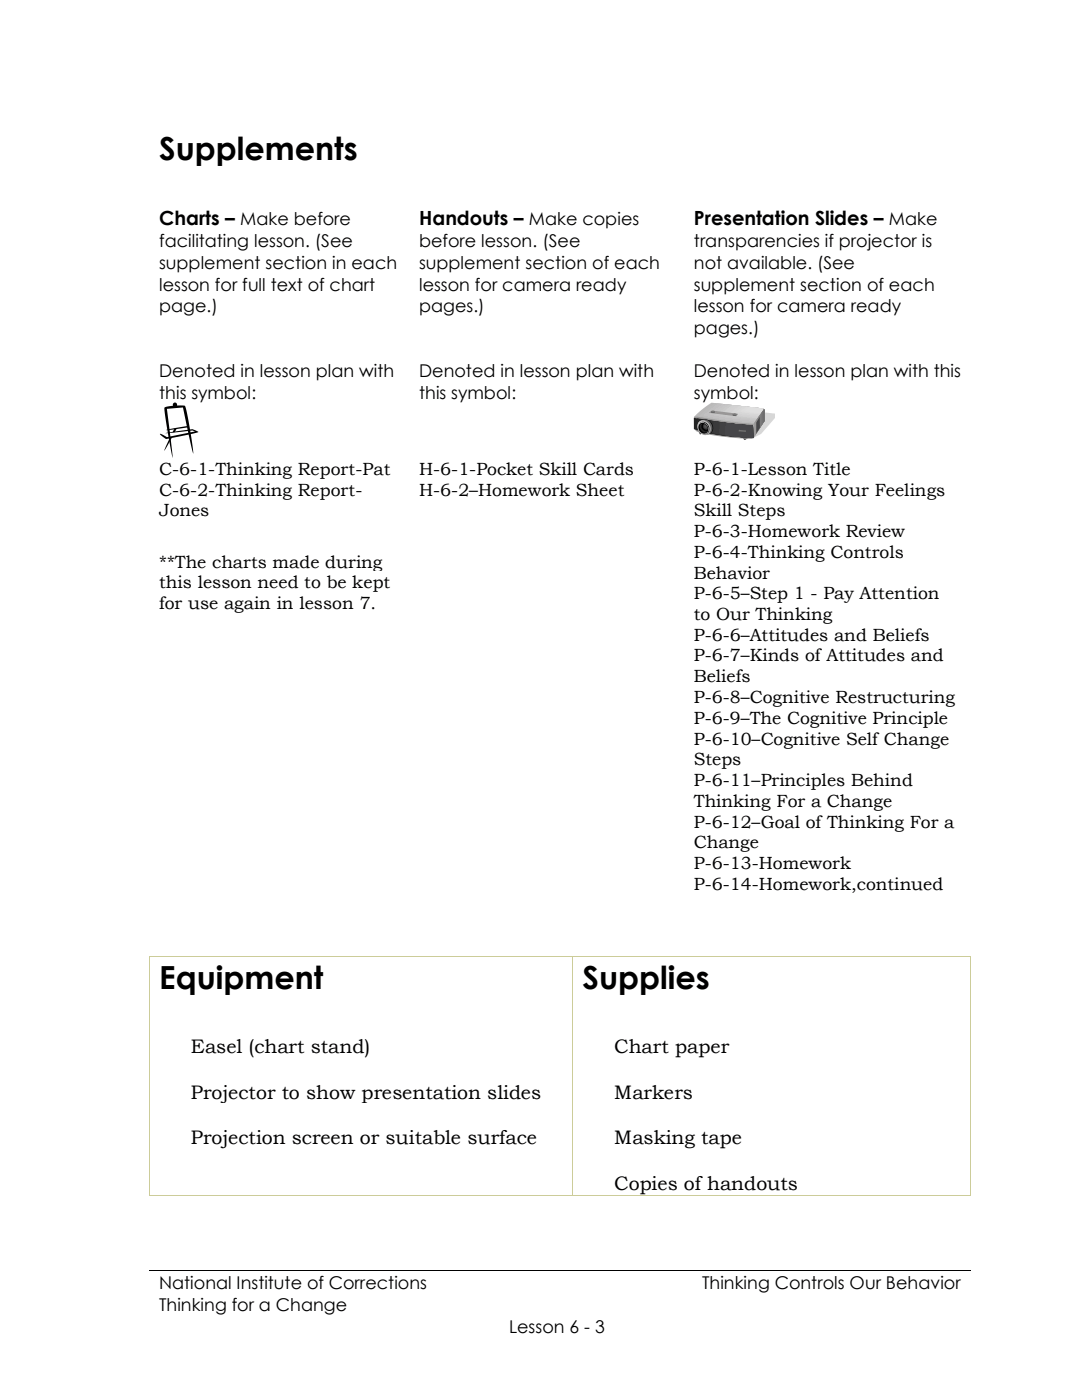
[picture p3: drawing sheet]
<svg xmlns="http://www.w3.org/2000/svg" width="216mm" height="279mm" viewBox="0 0 216 279" stroke-linecap="round" stroke-linejoin="round" font-family="sans-serif">
<path d="M29.9 253.7h78.1M108.1 253.7h4M112.3 253.7h81.3" fill="none" stroke="#000" stroke-width=".2"/>
<g fill="#000">
<path d="M31.9 86.6l1.4 .6 5.6-1.1-.5-.2-5.4 .5 4.4-.6a2.25 2.25 0 0 1 2.2 .4l-5.7 1.3a1.15 1.15 0 0 1-1.6-.4z" fill-rule="evenodd"/>
<path d="M33.1 85.8l4.5-.8v.3z" fill-rule="evenodd"/>
<path d="M33.9 87.3h.4l-1.5 2.6z" fill-rule="evenodd"/>
<path d="M34.8 85.5l.5-.1-.4 .8-.5 .1z" fill-rule="evenodd"/>
<path d="M32.8 81.3l1.7-.3a.45 .45 0 0 1 .4-.7 .45 .45 0 0 1 .4 .6l1.5 .1a52.1 52.1 0 0 1 1.8 9.5l-2.1-9.2-3.2 .3 1.2 9.8-.1-.1a80.9 80.9 0 0 1-1.6-10z" fill-rule="evenodd"/>
<path d="M108 253.6h.1v.1h-.1z" fill-rule="evenodd"/>
<path d="M112.1 253.6h.2v.1h-.2z" fill-rule="evenodd"/>
</g>
<path d="M150 82l4.7 .5v.9l-2.8 3.2-1.5 .8-1.5-3.9z" fill-rule="evenodd" fill="#d8d8d8"/>
<g fill="#4f4449">
<path d="M148.2 87.3l1.1 .1-.6 .4h-.2z" fill-rule="evenodd"/>
<path d="M139.4 86l1.1 .3-.9 .4z" fill-rule="evenodd"/>
</g>
<path d="M139 82.7l3-2.3 10.3 1.1 .3 .4-2.3 2.9-7.3-.9-4.4-.8z" fill-rule="evenodd" fill="#bcb7ba"/>
<path d="M139.7 82.8l2.1-1.8a1.86 1.86 0 0 1 2.1-.4l8.4 .9 .3 .4-1.5 1.8a1.27 1.27 0 0 1-1.8 .8l-7.3-1-2.5-.5z" fill-rule="evenodd" fill="#bfbabc"/>
<path d="M140.8 82.5l1.5-1.3a1.89 1.89 0 0 1 2.2-.6l6.4 .8a1.87 1.87 0 0 1 1.6 .4l-1.3 1.8a1.19 1.19 0 0 1-1.7 .7l-5.9-.8-3.2-.6z" fill-rule="evenodd" fill="#c4bfc1"/>
<path d="M141.5 82.6l1.6-1.3a1.9 1.9 0 0 1 2.2-.6l5.7 .7a1.75 1.75 0 0 1 1.5 .4l-1.3 1.6a1.1 1.1 0 0 1-1.5 .7l-6.3-.9-2-.4z" fill-rule="evenodd" fill="#c6c1c4"/>
<path d="M142.6 82.4l1.3-1.1a1.77 1.77 0 0 1 2-.5l5.3 .6a1.61 1.61 0 0 1 1.3 .3l-1.2 1.6a1.01 1.01 0 0 1-1.4 .6l-4.7-.6-2.9-.6z" fill-rule="evenodd" fill="#c9c4c6"/>
<path d="M143.3 82.5l.7-.7a2.48 2.48 0 0 1 3-.9l5.4 .7a.66 .66 0 0 1-.4 .8l-.6 .7a.92 .92 0 0 1-1.2 .5l-5-.6-2-.4z" fill-rule="evenodd" fill="#cec6c9"/>
<path d="M144.3 82.2l.6-.4a2.28 2.28 0 0 1 2.6-.8l4.9 .6a.69 .69 0 0 1-.4 .8l-.5 .6a.95 .95 0 0 1-1.4 .4l-4-.5-2-.4z" fill-rule="evenodd" fill="#d3ced1"/>
<path d="M145.2 82.2l.5-.5a1.98 1.98 0 0 1 2.3-.7l4.4 .5 .1 .3-.8 .9a1.15 1.15 0 0 1-1.5 .5l-5.2-.8z" fill-rule="evenodd" fill="#d8d1d3"/>
<path d="M146 82.2l1-.8a1.27 1.27 0 0 1 1.4-.3l4 .4 .1 .2-.7 .9a1.12 1.12 0 0 1-1.6 .4l-3.4-.5-.9-.2z" fill-rule="evenodd" fill="#dbd3d6"/>
<path d="M146.9 82.2l.3-.3a2.01 2.01 0 0 1 2.3-.7l2.9 .3 .1 .2-.4 .4a1.16 1.16 0 0 1-1.6 .7z" fill-rule="evenodd" fill="#ddd6d8"/>
<path d="M147.9 82l.1-.2a1.53 1.53 0 0 1 2-.5l2.4 .3v.1l-.3 .3a1.13 1.13 0 0 1-1.6 .5l-2.7-.4z" fill-rule="evenodd" fill="#e2dbdd"/>
<path d="M148.8 81.9l.8-.7 2.8 .4v.1l-.7 .7-3-.4z" fill-rule="evenodd" fill="#e5dde0"/>
<path d="M138.6 83.1l6.4 1 5.3 .5 .1 2.9a38.2 38.2 0 0 1-11.5-1.5l-.4-.4v-2.2z" fill-rule="evenodd" fill="#9b9391"/>
<path d="M152.4 81.7l.2 .5v1.7l-2.3 3.6v-2.9z" fill-rule="evenodd" fill="#a59e9b"/>
<path d="M152.4 81.7l.2 .9a2.87 2.87 0 0 1-.8 2.6l-1.3 2v-1.4a2.75 2.75 0 0 1 .7-2.4z" fill-rule="evenodd" fill="#a39999"/>
<path d="M152.4 81.7l.2 .9a2.78 2.78 0 0 1-.7 2.5l-1.3 1.9v-1.4a2.69 2.69 0 0 1 .8-2.5z" fill-rule="evenodd" fill="#9b9396"/>
<path d="M152.4 81.7l.1 .1a3.5 3.5 0 0 1-.9 3.7l-.8 1.2v-1.4a2.6 2.6 0 0 1 .7-2.3z" fill-rule="evenodd" fill="#998e93"/>
<path d="M152.4 81.7l.1 .2a3.8 3.8 0 0 1-1 3.7l-.5 .8v-1.3a2.28 2.28 0 0 1 .5-2.1z" fill-rule="evenodd" fill="#91898e"/>
<path d="M152.4 81.7l.1 .1a3.6 3.6 0 0 1-.9 3.6l-.4 .7v-1.9a2.08 2.08 0 0 1 .6-1.6z" fill-rule="evenodd" fill="#8e848c"/>
<path d="M152.4 81.7l.1 .1a5 5 0 0 1-.1 2.4l-1.1 1.6v-2.5z" fill-rule="evenodd" fill="#877f89"/>
<path d="M152.4 81.7l.2 .8a2.85 2.85 0 0 1-.8 2.7l-.3 .4v-1.3a3 3 0 0 1 .8-2.4z" fill-rule="evenodd" fill="#847a87"/>
<path d="M152.4 81.7l.2 .8a3 3 0 0 1-.8 2.6l-.1 .2v-1.2a2.67 2.67 0 0 1 .6-2.2z" fill-rule="evenodd" fill="#7c7582"/>
<path d="M152.4 81.7l.2 .3v1a2.25 2.25 0 0 1-.6 1.9l-.1 .1v-1.2a2.21 2.21 0 0 1 .4-1.9z" fill-rule="evenodd" fill="#7a707f"/>
<path d="M152.4 81.7l.2 .2v1a1.71 1.71 0 0 1-.4 1.6l-.2 .2v-2.3z" fill-rule="evenodd" fill="#726b7c"/>
<path d="M152.4 81.7l.2 .2v2l-.4 .5v-2.2z" fill-rule="evenodd" fill="#70667a"/>
<path d="M138.5 83.4l4.7 .8 7.1 .8v2.4l-6.2-.5a26.3 26.3 0 0 1-5.6-1.3z" fill-rule="evenodd" fill="#28231c"/>
<path d="M139.1 83.5l5.6 .9 5.6 .6v2.4l-6.3-.5-2.4-.5-2.2-.6-.3-.1z" fill-rule="evenodd" fill="#2b2821"/>
<path d="M139.7 83.6l4 .7 6.6 .7v2.4l-5.6-.5-2.7-.4-2.3-.6z" fill-rule="evenodd" fill="#2d2826"/>
<path d="M140.4 83.7l4.6 .7 5.3 .6v2.4l-5.7-.5-2.4-.4-1.9-.5z" fill-rule="evenodd" fill="#302d2b"/>
<path d="M141 83.8l4.9 .7 4.4 .5v2.4l-5.1-.4-2-.3-2.3-.6z" fill-rule="evenodd" fill="#333033"/>
<path d="M141.6 83.9l4.1 .6 4.6 .5v2.4l-5.4-.5-3.4-.7z" fill-rule="evenodd" fill="#353335"/>
<path d="M142.3 84l8 .9v2.5l-5-.4-3.1-.7z" fill-rule="evenodd" fill="#38353d"/>
<path d="M142.9 84.1l7.4 .8v2.5l-4.5-.4-3-.5z" fill-rule="evenodd" fill="#3a383f"/>
<path d="M143.6 84.2l6.7 .7v2.5l-3.8-.3-3.1-.5z" fill-rule="evenodd" fill="#3d3a47"/>
<path d="M144.2 84.3l6.1 .6v2.5l-3.7-.3-2.6-.4z" fill-rule="evenodd" fill="#3f3f4c"/>
<path d="M144.8 84.4l5.5 .5v2.5l-3.4-.3-2.3-.3z" fill-rule="evenodd" fill="#423f51"/>
<g fill="#444456">
<path d="M145.5 84.5l4.8 .4v2.5l-5-.5z" fill-rule="evenodd"/>
<path d="M151.6 83.2v2.2l-.7 1.1v-2.2z" fill-rule="evenodd"/>
</g>
<path d="M139.9 83.9a1.6 1.6 0 0 1 2.1 .5 1.6 1.6 0 0 1-.3 2.2 1.66 1.66 0 0 1-1.9-.7 1.66 1.66 0 0 1 .1-2z" fill-rule="evenodd" fill="#00000f"/>
<path d="M139.9 83.9a1.56 1.56 0 0 1 2 .6 1.56 1.56 0 0 1-.3 2.1 1.62 1.62 0 0 1-1.9-.7 1.62 1.62 0 0 1 .2-2z" fill-rule="evenodd" fill="#60605b"/>
<path d="M139.6 84.1a1.56 1.56 0 0 1 2 .6 1.56 1.56 0 0 1-.4 2 1.62 1.62 0 0 1-1.8-.7 1.62 1.62 0 0 1 .2-1.9z" fill-rule="evenodd" fill="#b5a891"/>
<path d="M139.6 84.1a1.47 1.47 0 0 1 1.9 .6 1.47 1.47 0 0 1-.4 1.9 1.52 1.52 0 0 1-1.7-.6 1.52 1.52 0 0 1 .2-1.9z" fill-rule="evenodd" fill="#baaf99"/>
<path d="M139.6 84.2a1.35 1.35 0 0 1 1.8 .5 1.35 1.35 0 0 1-.6 1.9 1.47 1.47 0 0 1-1.4-.8 1.47 1.47 0 0 1 .2-1.6z" fill-rule="evenodd" fill="#c4b7a3"/>
<path d="M139.6 84.2a1.26 1.26 0 0 1 1.7 .5 1.26 1.26 0 0 1-.5 1.7 1.37 1.37 0 0 1-1.4-.7 1.37 1.37 0 0 1 .2-1.5z" fill-rule="evenodd" fill="#c9bfa8"/>
<path d="M139.6 84.2a1.17 1.17 0 0 1 1.6 .5 1.17 1.17 0 0 1-.5 1.6 1.27 1.27 0 0 1-1.2-.7 1.27 1.27 0 0 1 .1-1.4z" fill-rule="evenodd" fill="#cec4af"/>
<path d="M139.6 84.3a1.08 1.08 0 0 1 1.5 .4 1.08 1.08 0 0 1-.5 1.5 1.17 1.17 0 0 1-1.1-.7 1.17 1.17 0 0 1 .1-1.2z" fill-rule="evenodd" fill="#d6ceba"/>
<path d="M139.6 84.3a.99 .99 0 0 1 1.3 .4 .99 .99 0 0 1-.3 1.3 1.08 1.08 0 0 1-1.1-.5 1.08 1.08 0 0 1 .1-1.2z" fill-rule="evenodd" fill="#ddd3c1"/>
<path d="M139.6 84.3a.88 .88 0 0 1 1.2 .4 .88 .88 0 0 1-.5 1.2 .99 .99 0 0 1-.7-1.6z" fill-rule="evenodd" fill="#e5ddcc"/>
<path d="M139.6 84.4a.79 .79 0 0 1 1.1 .3 .79 .79 0 0 1-.4 1.1 .89 .89 0 0 1-.7-1.4z" fill-rule="evenodd" fill="#eae2d3"/>
<path d="M139.6 84.4a.69 .69 0 0 1 1.1 .3 .69 .69 0 0 1-.6 .9 .78 .78 0 0 1-.5-1.2z" fill-rule="evenodd" fill="#efead8"/>
<path d="M139.6 84.4a.6 .6 0 0 1 .9 .3 .6 .6 0 0 1-.5 .8 .69 .69 0 0 1-.4-1.1z" fill-rule="evenodd" fill="#f9f2e2"/>
<path d="M139.7 84.4a.51 .51 0 0 1 .7 .3 .51 .51 0 0 1-.5 .7l-.4-.4z" fill-rule="evenodd" fill="#fff9ea"/>
<path d="M139.6 84.4a1.28 1.28 0 0 1 1.8 .5 1.28 1.28 0 0 1-.5 1.7 1.39 1.39 0 0 1-1.4-.7 1.39 1.39 0 0 1 .1-1.5z" fill-rule="evenodd" fill="#00000f"/>
<path d="M139.6 84.5a1.23 1.23 0 0 1 1.6 .5 1.23 1.23 0 0 1-.5 1.6 1.34 1.34 0 0 1-1.3-.6 1.34 1.34 0 0 1 .2-1.5z" fill-rule="evenodd" fill="#c1bcb2"/>
<path d="M139.6 84.5a1.16 1.16 0 0 1 1.5 .5 1.16 1.16 0 0 1-.4 1.5 1.25 1.25 0 0 1-1.3-.6 1.25 1.25 0 0 1 .2-1.4z" fill-rule="evenodd" fill="#c6c1b7"/>
<path d="M139.6 84.5a1.08 1.08 0 0 1 1.4 .5 1.08 1.08 0 0 1-.4 1.4 1.17 1.17 0 0 1-1.1-.6 1.17 1.17 0 0 1 .1-1.3z" fill-rule="evenodd" fill="#c9c6bf"/>
<path d="M139.6 84.5a1.01 1.01 0 0 1 1.4 .5 1.01 1.01 0 0 1-.4 1.3 1.09 1.09 0 0 1-1.1-.5 1.09 1.09 0 0 1 .1-1.3z" fill-rule="evenodd" fill="#ccccc1"/>
<path d="M139.6 84.6a.94 .94 0 0 1 1.3 .3 .94 .94 0 0 1-.4 1.3 1.02 1.02 0 0 1-1-.5 1.02 1.02 0 0 1 .1-1.1z" fill-rule="evenodd" fill="#d1d1c6"/>
<path d="M139.6 84.6a.85 .85 0 0 1 1.2 .4 .85 .85 0 0 1-.5 1.1 .95 .95 0 0 1-.7-1.5z" fill-rule="evenodd" fill="#d3d6ce"/>
<path d="M139.6 84.6a.77 .77 0 0 1 1.1 .4 .77 .77 0 0 1-.5 1 .87 .87 0 0 1-.6-1.4z" fill-rule="evenodd" fill="#d8dbd3"/>
<path d="M139.5 84.7a.68 .68 0 0 1 1.1 .2 .68 .68 0 0 1-.6 1 .82 .82 0 0 1-.5-1.2z" fill-rule="evenodd" fill="#dbe0db"/>
<path d="M139.6 84.6a.62 .62 0 0 1 .9 .3 .62 .62 0 0 1-.5 .9 .7 .7 0 0 1-.4-1.2z" fill-rule="evenodd" fill="#e0e5e0"/>
<path d="M139.6 84.7a.53 .53 0 0 1 .8 .2 .53 .53 0 0 1-.5 .7l-.4-.4z" fill-rule="evenodd" fill="#e2eae2"/>
<circle cx="140" cy="85" r=".46" fill="#e5efea"/>
<circle cx="139.9" cy="85" r=".39" fill="#eaf4ef"/>
<path d="M139.6 84.6a1.12 1.12 0 0 1 1.6 .4 1.12 1.12 0 0 1-.5 1.5 1.21 1.21 0 0 1-1.2-.6 1.21 1.21 0 0 1 .1-1.3z" fill-rule="evenodd" fill="#00000f"/>
<path d="M140.5 84.6l.4 .3 .3 .6a.55 .55 0 0 1-.6 .2 .55 .55 0 0 1-.3-.5z" fill-rule="evenodd" fill="#1e3030"/>
<path d="M140.5 84.7l.5 .3a.45 .45 0 0 1 .1 .7 .62 .62 0 0 1-.7-.3 .62 .62 0 0 1 .1-.7z" fill-rule="evenodd" fill="#263335"/>
<path d="M140.5 84.7h.2l.3 .3a.41 .41 0 0 1 .1 .7 .58 .58 0 0 1-.7-.3 .58 .58 0 0 1 .1-.7z" fill-rule="evenodd" fill="#283538"/>
<path d="M140.5 84.7l.4 .3a.39 .39 0 0 1 .1 .6 .54 .54 0 0 1-.6-.2 .54 .54 0 0 1 .1-.7z" fill-rule="evenodd" fill="#30383d"/>
<path d="M140.5 84.8a.54 .54 0 0 1 .6 .7 .47 .47 0 0 1-.6-.1 .47 .47 0 0 1 0-.6z" fill-rule="evenodd" fill="#353a42"/>
<path d="M140.5 84.9v-.1a.5 .5 0 0 1 .5 .7 .49 .49 0 0 1-.5-.6z" fill-rule="evenodd" fill="#3a3d44"/>
<path d="M140.5 84.9l.1-.1 .2 .1 .3 .5a.39 .39 0 0 1-.5 0 .39 .39 0 0 1-.1-.5z" fill-rule="evenodd" fill="#3f3f4c"/>
<path d="M140.5 84.9a.4 .4 0 0 1 .4 .1 .4 .4 0 0 1 .1 .5 .42 .42 0 0 1-.5-.6z" fill-rule="evenodd" fill="#44424f"/>
<path d="M140.6 84.9h.2l.2 .4a.32 .32 0 0 1-.4 0 .32 .32 0 0 1 0-.4z" fill-rule="evenodd" fill="#494454"/>
<path d="M140.7 84.8l.1 .1a.26 .26 0 0 1 .2 .3 .26 .26 0 0 1-.3 .2 .26 .26 0 0 1-.2-.3z" fill-rule="evenodd" fill="#514759"/>
<path d="M140.7 84.9h.1a.24 .24 0 0 1 .2 .3 .24 .24 0 0 1-.4 .2 .24 .24 0 0 1 0-.4z" fill-rule="evenodd" fill="#54495b"/>
<path d="M140.7 84.9l.2 .2a.18 .18 0 0 1-.3 .2 .18 .18 0 0 1 0-.3z" fill-rule="evenodd" fill="#5b4c60"/>
<path d="M139.8 84.7l.3-.2a.93 .93 0 0 0 0 1.2 .93 .93 0 0 0 1.1 .3 .85 .85 0 0 1-1.5-.4l-.1-.5z" fill-rule="evenodd" fill="#19233d"/>
<path d="M141.5 82.3l.5-.4 5.1 .7 .2 .1-.4 .4z" fill-rule="evenodd" fill="#9b9391"/>
<g fill="#444456">
<path d="M142 82.1a.31 .31 0 0 1 .4-.1 .31 .31 0 0 1 .1 .4h-.4l-.2-.1z" fill-rule="evenodd"/>
<path d="M146.2 82.7a.32 .32 0 0 1 .4-.2 .32 .32 0 0 1 .2 .4l-.4 .1z" fill-rule="evenodd"/>
</g>
<g fill="#7f7777">
<path d="M142 82.1a.32 .32 0 0 1 .4-.2 .32 .32 0 0 1 .2 .4h-.5z" fill-rule="evenodd"/>
<path d="M146.3 82.6a.31 .31 0 0 1 .4-.1 .31 .31 0 0 1 .2 .4h-.5l-.2-.1z" fill-rule="evenodd"/>
</g>
<path d="M147.4 85.8l1.5 .1v.3l-1.5-.1z" fill-rule="evenodd" fill="#917259"/>
<g fill="#fff">
<path d="M29.9 91.5h1.9v44.5h-1.9z" fill-rule="evenodd"/>
<path d="M79.8 91.5h1.9v44.5h-1.9z" fill-rule="evenodd"/>
<path d="M29.9 136h51.8v47h-51.8z" fill-rule="evenodd"/>
<path d="M31.8 91.4h48v4.2h-48z" fill-rule="evenodd"/>
<path d="M31.8 95.6h48v4.2h-48z" fill-rule="evenodd"/>
<path d="M31.8 99.8h48v4.1h-48z" fill-rule="evenodd"/>
<path d="M31.8 103.9h48v6.1h-48z" fill-rule="evenodd"/>
<path d="M31.8 110h48v4.1h-48z" fill-rule="evenodd"/>
<path d="M31.8 114.1h48v4.1h-48z" fill-rule="evenodd"/>
<path d="M31.8 118.2h48v4.2h-48z" fill-rule="evenodd"/>
<path d="M31.8 122.4h48v4.5h-48z" fill-rule="evenodd"/>
<path d="M31.8 126.9h48v4.6h-48z" fill-rule="evenodd"/>
<path d="M31.8 131.5h48v4.5h-48z" fill-rule="evenodd"/>
<path d="M81.7 91.4h1.9v8.4h-1.9z" fill-rule="evenodd"/>
<path d="M134.6 91.4h1.9v8.4h-1.9z" fill-rule="evenodd"/>
<path d="M81.7 99.8h54.8v83.2h-54.8z" fill-rule="evenodd"/>
<path d="M83.6 91.4h51v4.2h-51z" fill-rule="evenodd"/>
<path d="M83.6 95.6h51v4.2h-51z" fill-rule="evenodd"/>
<path d="M136.5 91.4h2v91.6h-2z" fill-rule="evenodd"/>
<path d="M191.8 91.4h1.9v91.6h-1.9z" fill-rule="evenodd"/>
<path d="M138.5 91.4h53.3v4.2h-53.3z" fill-rule="evenodd"/>
<path d="M138.5 95.6h53.3v4.2h-53.3z" fill-rule="evenodd"/>
<path d="M138.5 99.8h53.3v4.1h-53.3z" fill-rule="evenodd"/>
<path d="M138.5 103.9h53.3v4.1h-53.3z" fill-rule="evenodd"/>
<path d="M138.5 108h53.3v4.2h-53.3z" fill-rule="evenodd"/>
<path d="M138.5 112.2h53.3v4.1h-53.3z" fill-rule="evenodd"/>
<path d="M138.5 116.3h53.3v4.2h-53.3z" fill-rule="evenodd"/>
<path d="M138.5 120.5h53.3v4.1h-53.3z" fill-rule="evenodd"/>
<path d="M138.5 124.6h53.3v4.1h-53.3z" fill-rule="evenodd"/>
<path d="M138.5 128.7h53.3v4.2h-53.3z" fill-rule="evenodd"/>
<path d="M138.5 132.9h53.3v4.1h-53.3z" fill-rule="evenodd"/>
<path d="M138.5 137h53.3v4.2h-53.3z" fill-rule="evenodd"/>
<path d="M138.5 141.2h53.3v4.1h-53.3z" fill-rule="evenodd"/>
<path d="M138.5 145.3h53.3v4.2h-53.3z" fill-rule="evenodd"/>
<path d="M138.5 149.5h53.3v4.1h-53.3z" fill-rule="evenodd"/>
<path d="M138.5 153.6h53.3v4.1h-53.3z" fill-rule="evenodd"/>
<path d="M138.5 157.7h53.3v4.2h-53.3z" fill-rule="evenodd"/>
<path d="M138.5 161.9h53.3v4.1h-53.3z" fill-rule="evenodd"/>
<path d="M138.5 166h53.3v4.2h-53.3z" fill-rule="evenodd"/>
<path d="M138.5 170.2h53.3v4.1h-53.3z" fill-rule="evenodd"/>
<path d="M138.5 174.3h53.3v4.1h-53.3z" fill-rule="evenodd"/>
<path d="M138.5 178.4h53.3v4.6h-53.3z" fill-rule="evenodd"/>
<path d="M29.9 190.9h1.9v7.8h-1.9z" fill-rule="evenodd"/>
<path d="M112.4 190.9h1.8v7.8h-1.8z" fill-rule="evenodd"/>
<path d="M29.9 198.7h84.3v7.8h-84.3z" fill-rule="evenodd"/>
<path d="M31.8 190.9h80.6v7.8h-80.6z" fill-rule="evenodd"/>
<path d="M114.4 190.9h1.8v15.6h-1.8z" fill-rule="evenodd"/>
<path d="M191.8 190.9h1.8v15.6h-1.8z" fill-rule="evenodd"/>
<path d="M116.2 190.9h75.6v7.8h-75.6z" fill-rule="evenodd"/>
<path d="M116.2 198.7h75.6v7.8h-75.6z" fill-rule="evenodd"/>
</g>
<g fill="#cc9">
<path d="M29.8 190.8h.1v.1h-.1z" fill-rule="evenodd"/>
<path d="M29.8 190.8h.1v.1h-.1z" fill-rule="evenodd"/>
</g>
<path d="M29.9 190.9h84.3" fill="none" stroke="#cc9" stroke-width=".2"/>
<path d="M114.2 190.8h.2v.1h-.2z" fill-rule="evenodd" fill="#cc9"/>
<path d="M114.4 190.9h79.2" fill="none" stroke="#cc9" stroke-width=".2"/>
<g fill="#cc9">
<path d="M193.6 190.8h.2v.1h-.2z" fill-rule="evenodd"/>
<path d="M193.6 190.8h.2v.1h-.2z" fill-rule="evenodd"/>
</g>
<path d="M29.9 190.9v15.6M114.3 190.9v15.6M193.7 190.9v15.6" fill="none" stroke="#cc9" stroke-width=".2"/>
<g fill="#fff">
<path d="M29.9 206.5h1.9v4.6h-1.9z" fill-rule="evenodd"/>
<path d="M112.4 206.5h1.8v4.6h-1.8z" fill-rule="evenodd"/>
<path d="M31.8 206.5h80.6v4.6h-80.6z" fill-rule="evenodd"/>
<path d="M114.4 206.5h1.8v4.6h-1.8z" fill-rule="evenodd"/>
<path d="M191.8 206.5h1.8v4.6h-1.8z" fill-rule="evenodd"/>
<path d="M116.2 206.5h75.6v4.6h-75.6z" fill-rule="evenodd"/>
</g>
<path d="M29.9 206.5v4.6M114.3 206.5v4.6M193.7 206.5v4.6" fill="none" stroke="#cc9" stroke-width=".2"/>
<g fill="#fff">
<path d="M29.9 211.1h1.9v9.1h-1.9z" fill-rule="evenodd"/>
<path d="M112.4 211.1h1.8v9.1h-1.8z" fill-rule="evenodd"/>
<path d="M31.8 211.1h80.6v4.5h-80.6z" fill-rule="evenodd"/>
<path d="M31.8 215.6h80.6v4.6h-80.6z" fill-rule="evenodd"/>
<path d="M114.4 211.1h1.8v9.1h-1.8z" fill-rule="evenodd"/>
<path d="M191.8 211.1h1.8v9.1h-1.8z" fill-rule="evenodd"/>
<path d="M116.2 211.1h75.6v4.5h-75.6z" fill-rule="evenodd"/>
<path d="M116.2 215.6h75.6v4.6h-75.6z" fill-rule="evenodd"/>
</g>
<path d="M29.9 211.1v9.1M114.3 211.1v9.1M193.7 211.1v9.1" fill="none" stroke="#cc9" stroke-width=".2"/>
<g fill="#fff">
<path d="M29.9 220.2h1.9v13.6h-1.9z" fill-rule="evenodd"/>
<path d="M112.4 220.2h1.8v13.6h-1.8z" fill-rule="evenodd"/>
<path d="M31.8 220.2h80.6v4.5h-80.6z" fill-rule="evenodd"/>
<path d="M31.8 224.7h80.6v4.6h-80.6z" fill-rule="evenodd"/>
<path d="M31.8 229.3h80.6v4.5h-80.6z" fill-rule="evenodd"/>
<path d="M114.4 220.2h1.8v9.1h-1.8z" fill-rule="evenodd"/>
<path d="M191.8 220.2h1.8v9.1h-1.8z" fill-rule="evenodd"/>
<path d="M114.4 229.3h79.2v4.5h-79.2z" fill-rule="evenodd"/>
<path d="M116.2 220.2h75.6v4.5h-75.6z" fill-rule="evenodd"/>
<path d="M116.2 224.7h75.6v4.6h-75.6z" fill-rule="evenodd"/>
</g>
<path d="M29.9 220.2v13.6M114.3 220.2v13.6M193.7 220.2v13.6" fill="none" stroke="#cc9" stroke-width=".2"/>
<g fill="#fff">
<path d="M29.9 233.8h1.9v4.6h-1.9z" fill-rule="evenodd"/>
<path d="M112.4 233.8h1.8v4.6h-1.8z" fill-rule="evenodd"/>
<path d="M31.8 233.8h80.6v4.6h-80.6z" fill-rule="evenodd"/>
<path d="M114.4 233.8h1.8v4.6h-1.8z" fill-rule="evenodd"/>
<path d="M191.8 233.8h1.8v4.6h-1.8z" fill-rule="evenodd"/>
<path d="M116.2 233.8h75.6v4.6h-75.6z" fill-rule="evenodd"/>
</g>
<path d="M29.9 233.8v4.6" fill="none" stroke="#cc9" stroke-width=".2"/>
<g fill="#cc9">
<path d="M29.8 238.4h.1v.2h-.1z" fill-rule="evenodd"/>
<path d="M29.8 238.4h.1v.2h-.1z" fill-rule="evenodd"/>
</g>
<path d="M29.9 238.5h84.3M114.3 233.8v4.6" fill="none" stroke="#cc9" stroke-width=".2"/>
<path d="M114.2 238.4h.2v.2h-.2z" fill-rule="evenodd" fill="#cc9"/>
<path d="M114.4 238.5h79.2M193.7 233.8v4.6" fill="none" stroke="#cc9" stroke-width=".2"/>
<g fill="#cc9">
<path d="M193.6 238.4h.2v.2h-.2z" fill-rule="evenodd"/>
<path d="M193.6 238.4h.2v.2h-.2z" fill-rule="evenodd"/>
</g>
<g font-size="6.3">
<text x="31.8" y="31.8">Supplements</text>
<text x="31.8" y="197.4">Equipment</text>
<text x="116.2" y="197.4">Supplies</text>
</g>
<g font-size="3.9">
<text x="31.8" y="44.9">Charts – Make before</text>
<text x="83.6" y="44.9">Handouts – Make copies</text>
<text x="138.5" y="44.9">Presentation Slides – Make</text>
<text x="38.1" y="210.2">Easel (chart stand)</text>
<text x="122.6" y="210.2">Chart paper</text>
<text x="38.1" y="219.3">Projector to show presentation slides</text>
<text x="122.6" y="219.3">Markers</text>
<text x="38.1" y="228.4">Projection screen or suitable surface</text>
<text x="122.6" y="228.4">Masking tape</text>
<text x="122.6" y="237.5">Copies of handouts</text>
</g>
<g font-size="3.5">
<text x="31.8" y="49.3">facilitating lesson. (See</text>
<text x="31.8" y="53.6">supplement section in each</text>
<text x="83.6" y="49.3">before lesson. (See</text>
<text x="83.6" y="53.6">supplement section of each</text>
<text x="138.5" y="49.3">transparencies if projector is</text>
<text x="138.5" y="53.6">not available. (See</text>
<text x="31.8" y="58">lesson for full text of chart</text>
<text x="83.6" y="58">lesson for camera ready</text>
<text x="138.5" y="58">supplement section of each</text>
<text x="31.8" y="62.3">page.)</text>
<text x="83.6" y="62.3">pages.)</text>
<text x="138.5" y="62.3">lesson for camera ready</text>
<text x="138.5" y="66.6">pages.)</text>
<text x="31.8" y="75.3">Denoted in lesson plan with</text>
<text x="83.6" y="75.3">Denoted in lesson plan with</text>
<text x="138.5" y="75.3">Denoted in lesson plan with this</text>
<text x="31.8" y="79.6">this symbol:</text>
<text x="83.6" y="79.6">this symbol:</text>
<text x="138.5" y="79.6">symbol:</text>
<text x="31.8" y="94.8">C-6-1-Thinking Report-Pat</text>
<text x="83.6" y="94.8">H-6-1-Pocket Skill Cards</text>
<text x="138.5" y="94.8">P-6-1-Lesson Title</text>
<text x="31.8" y="98.9">C-6-2-Thinking Report-</text>
<text x="83.6" y="98.9">H-6-2–Homework Sheet</text>
<text x="138.5" y="98.9">P-6-2-Knowing Your Feelings</text>
<text x="31.8" y="103.1">Jones</text>
<text x="138.5" y="103.1">Skill Steps</text>
<text x="138.5" y="107.2">P-6-3-Homework Review</text>
<text x="31.8" y="113.3">**The charts made during</text>
<text x="138.5" y="111.3">P-6-4-Thinking Controls</text>
<text x="31.8" y="117.4">this lesson need to be kept</text>
<text x="138.5" y="115.5">Behavior</text>
<text x="138.5" y="119.6">P-6-5–Step 1 - Pay Attention</text>
<text x="31.8" y="121.5">for use again in lesson 7.</text>
<text x="138.5" y="123.8">to Our Thinking</text>
<text x="138.5" y="127.9">P-6-6–Attitudes and Beliefs</text>
<text x="138.5" y="132">P-6-7–Kinds of Attitudes and</text>
<text x="138.5" y="136.2">Beliefs</text>
<text x="138.5" y="140.3">P-6-8–Cognitive Restructuring</text>
<text x="138.5" y="144.5">P-6-9–The Cognitive Principle</text>
<text x="138.5" y="148.6">P-6-10–Cognitive Self Change</text>
<text x="138.5" y="152.8">Steps</text>
<text x="138.5" y="156.9">P-6-11–Principles Behind</text>
<text x="138.5" y="161">Thinking For a Change</text>
<text x="138.5" y="165.2">P-6-12–Goal of Thinking For a</text>
<text x="138.5" y="169.3">Change</text>
<text x="138.5" y="173.5">P-6-13-Homework</text>
<text x="138.5" y="177.6">P-6-14-Homework,continued</text>
<text x="31.8" y="257.3">National Institute of Corrections</text>
<text x="140.1" y="257.3">Thinking Controls Our Behavior</text>
<text x="31.8" y="261.7">Thinking for a Change</text>
<text x="101.6" y="266">Lesson 6 - 3</text>
</g>
</svg>
